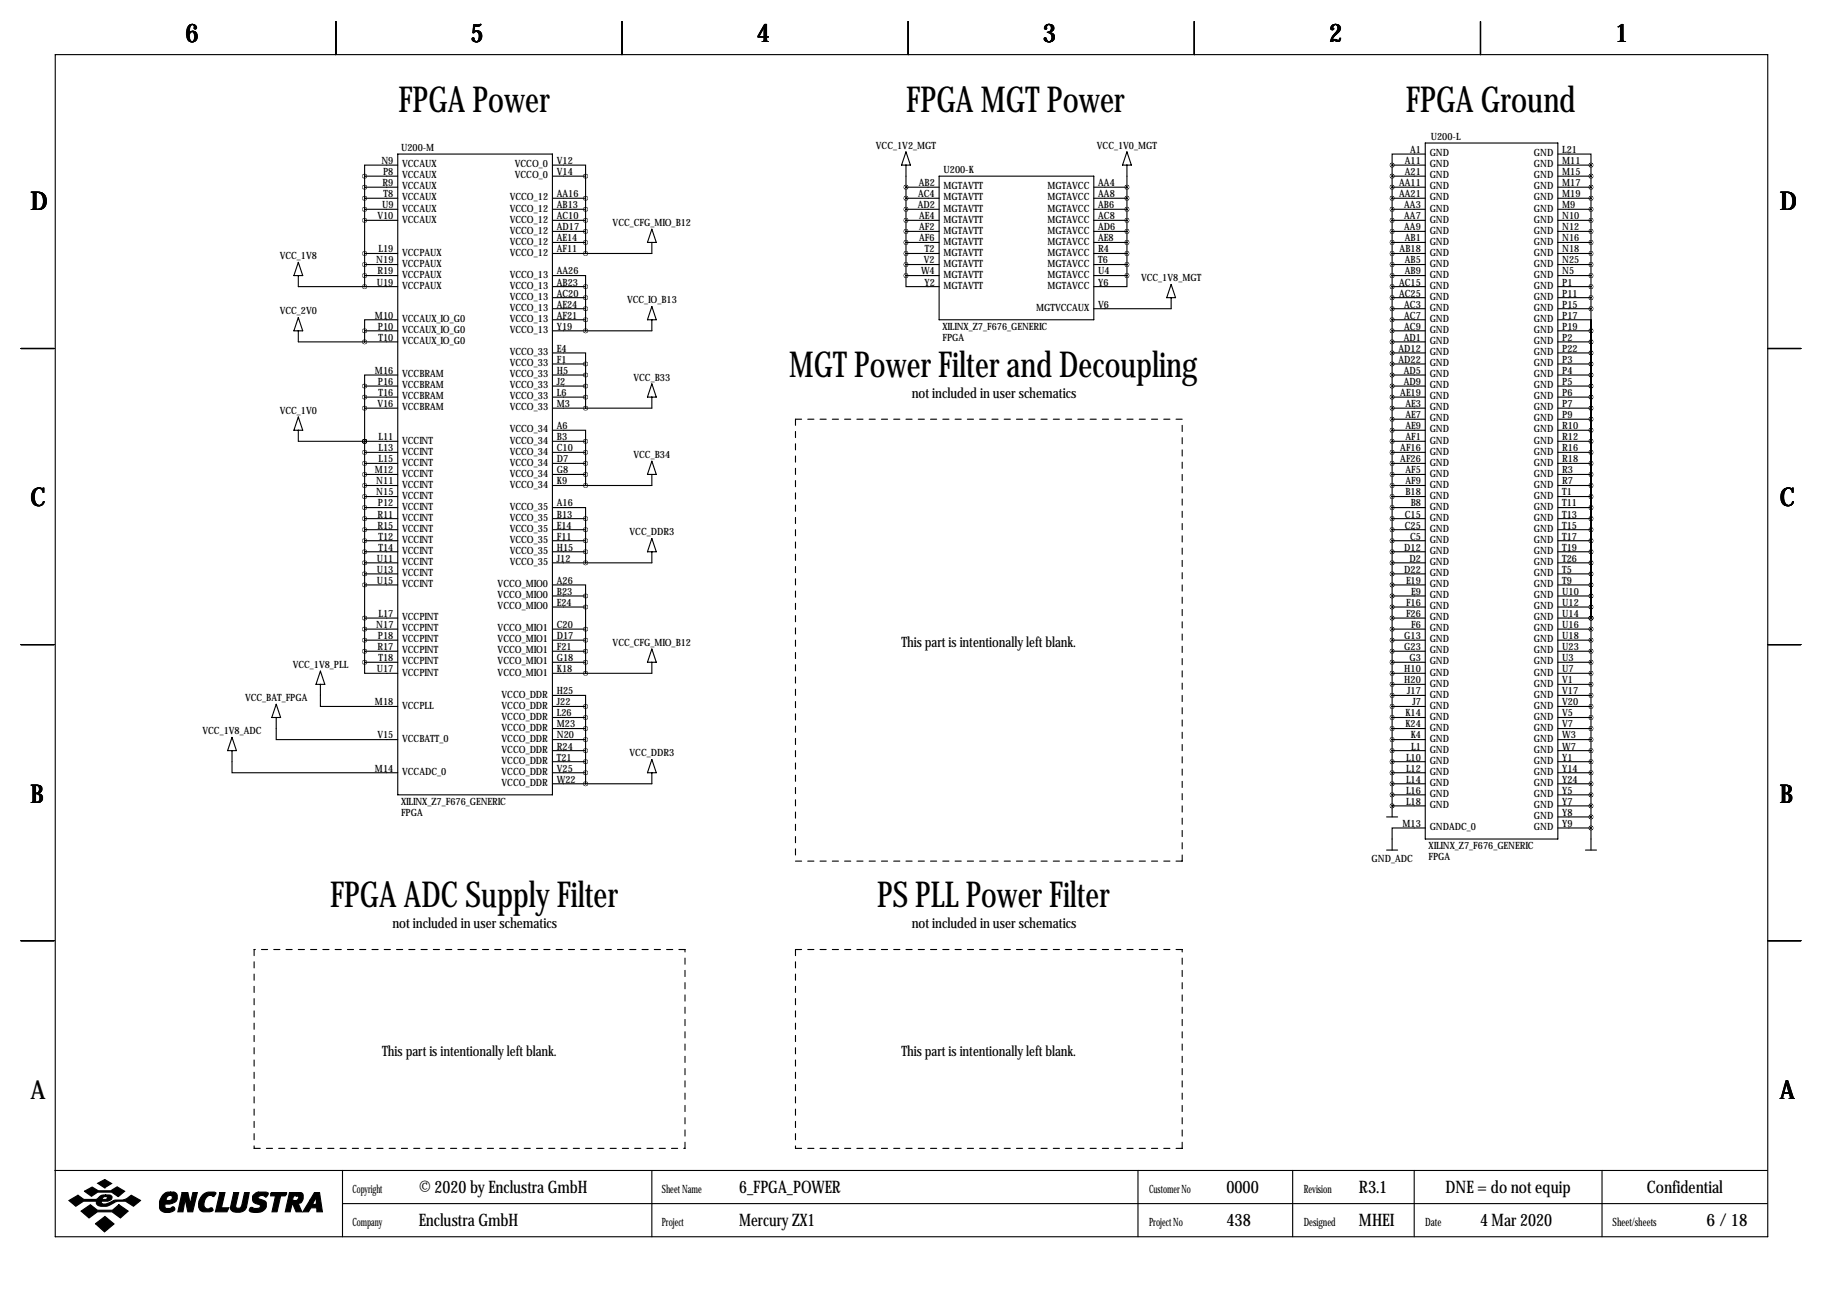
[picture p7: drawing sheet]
<svg xmlns="http://www.w3.org/2000/svg" width="419mm" height="297mm" viewBox="0 0 419 297" stroke-linecap="round" stroke-linejoin="round" font-family="sans-serif">
<g fill="none" stroke="#000" stroke-width=".25">
<path d="M12.7 12.6h393.7v271.7h-393.7zM77.2 4.9v7.7M143 4.9v7.7M208.8 4.9v7.7M274.6 4.9v7.7M340.4 4.9v7.7M91.4 38h-7.6v2.5M91.4 35.4h35.6v147.3h-35.6zM127 38h7.6v2.5M208.3 34.9l1 3.1h-2zM208.3 38v25.4M259.1 34.9l1 3.1h-2z"/>
<path d="M259.1 38v25.4M320 38h7.7M320 38v149.8M327.7 35.4h-7.7v2.6M327.7 32.9h30.4v160h-30.4zM358.1 35.4h7.7v2.6M358.1 38h7.7M365.8 38v157.4M83.8 40.5h7.6M83.8 43h7.6M83.8 45.6h7.6M83.8 48.1h7.6"/>
<path d="M83.8 50.7h7.6M83.8 58.3h7.6M83.8 40.5v25.4M127 40.5h7.6M127 45.6h7.6M127 48.1h7.6M127 50.7h7.6M127 53.2h7.6M127 55.7h7.6M134.6 40.5v17.8M149.9 55.7v2.6h-22.9M149.9 52.7l1 3h-2.1z"/>
<path d="M208.3 43h7.6M208.3 45.6h7.6M208.3 48.1h7.6M208.3 50.7h7.6M208.3 53.2h7.6M208.3 55.7h7.6M208.3 58.3h7.6M215.9 40.5h35.6v33h-35.6zM251.5 43h7.6M251.5 45.6h7.6M251.5 48.1h7.6M251.5 50.7h7.6"/>
<path d="M251.5 53.2h7.6M251.5 55.7h7.6M251.5 58.3h7.6M320 40.5h7.7M320 43h7.7M320 45.6h7.7M320 48.1h7.7M320 50.7h7.7M320 53.2h7.7M320 55.7h7.7M320 58.3h7.7M358.1 40.5h7.7"/>
<path d="M358.1 43h7.7M358.1 45.6h7.7M358.1 48.1h7.7M358.1 50.7h7.7M358.1 53.2h7.7M358.1 55.7h7.7M358.1 58.3h7.7M68.6 60.3l1 3.1h-2zM68.6 63.4v2.5h22.8M68.6 73l1 3.1h-2zM68.6 76.1v2.5h22.8M83.8 60.8h7.6"/>
<path d="M83.8 63.4h7.6M83.8 76.1h7.6M83.8 76.1v2.5M91.4 73.5h-7.6v2.6M127 63.4h7.6v2.5M127 73.5h7.6M127 65.9h7.6M127 71h7.6M127 68.4h7.6M134.6 65.9v10.2M149.9 73.5v2.6h-22.9M149.9 70.5l1 3h-2.1z"/>
<path d="M208.3 63.4v2.5h7.6M208.3 60.8h7.6M208.3 63.4h7.6M251.5 60.8h7.6M251.5 63.4h7.6M259.1 63.4v2.5h-7.6M269.2 68.4v2.6h-17.7M269.2 65.4l1.1 3h-2.1zM320 73.5h7.7M320 60.8h7.7M320 63.4h7.7M320 65.9h7.7"/>
<path d="M320 71h7.7M320 68.4h7.7M320 76.1h7.7M320 78.6h7.7M358.1 78.6h7.7v2.5M358.1 76.1h7.7v2.5M358.1 73.5h7.7v2.6M358.1 60.8h7.7M358.1 63.4h7.7M358.1 65.9h7.7M358.1 71h7.7M358.1 68.4h7.7"/>
<path d="M4.8 80.1h7.6M68.6 95.9l1 3h-2zM68.6 98.9v2.6h22.8M83.8 88.8h7.6M83.8 91.3h7.6M83.8 93.8h7.6M83.8 88.8v63.5M91.4 86.2h-7.6v2.6M127 81.1h7.6v2.6M127 98.9h7.6v2.6M127 83.7h7.6M127 86.2h7.6"/>
<path d="M127 88.8h7.6M127 91.3h7.6M134.6 83.7v10.1M149.9 91.3v2.5h-22.9M149.9 88.3l1 3h-2.1zM320 81.1h7.7M320 83.7h7.7M320 86.2h7.7M320 88.8h7.7M320 91.3h7.7M320 93.8h7.7M320 96.4h7.7"/>
<path d="M320 98.9h7.7M358.1 81.1h7.7v2.6M358.1 91.3h7.7v2.5M358.1 88.8h7.7v2.5M358.1 86.2h7.7v2.6M358.1 83.7h7.7v2.5M358.1 98.9h7.7v2.6M358.1 96.4h7.7v2.5M358.1 93.8h7.7v2.6M406.4 80.1h7.6M83.8 101.5h.1M83.8 104h7.6"/>
<path d="M83.8 106.5h7.6M83.8 109.1h7.6M83.8 111.6h7.6M83.8 114.2h7.6M83.8 116.7h7.6M83.8 119.2h7.6M127 116.7h7.6v2.5M127 101.5h7.6M127 104h7.6M127 106.5h7.6M127 109.1h7.6M127 119.2h7.6"/>
<path d="M134.6 101.5v10.1M134.6 119.2v10.2M149.9 109.1v2.5h-22.9M149.9 106l1 3.1h-2.1zM320 101.5h7.7M320 104h7.7M320 106.5h7.7M320 109.1h7.7M320 111.6h7.7M320 114.2h7.7M320 116.7h7.7M320 119.2h7.7"/>
<path d="M358.1 101.5h7.7v2.5M358.1 111.6h7.7v2.6M358.1 109.1h7.7v2.5M358.1 106.5h7.7v2.6M358.1 104h7.7v2.5M358.1 119.2h7.7v2.6M358.1 116.7h7.7v2.5M358.1 114.2h7.7v2.5M83.8 121.8h7.6M83.8 124.3h7.6M83.8 126.9h7.6M83.8 129.4h7.6"/>
<path d="M83.8 131.9h7.6M83.8 134.5h7.6M127 134.5h7.6v2.5M127 121.8h7.6M127 124.3h7.6M127 126.9h7.6M127 137h7.6M127 139.6h7.6M134.6 137v17.8M149.9 126.9v2.5h-22.9M149.9 123.8l1 3.1h-2.1zM320 121.8h7.7"/>
<path d="M320 124.3h7.7M320 126.9h7.7M320 129.4h7.7M320 131.9h7.7M320 134.5h7.7M320 137h7.7M320 139.6h7.7M358.1 121.8h7.7v2.5M358.1 131.9h7.7v2.6M358.1 129.4h7.7v2.5M358.1 126.9h7.7v2.5M358.1 124.3h7.7v2.6"/>
<path d="M358.1 139.6h7.7v2.5M358.1 137h7.7v2.6M358.1 134.5h7.7v2.5M4.8 148.2h7.6M73.7 157.3v5.1h17.7M73.7 154.3l1 3h-2.1zM83.8 152.3v2.5h7.6M83.8 142.1h7.6M83.8 144.6h7.6M83.8 147.2h7.6M83.8 149.7h7.6M83.8 152.3h7.6"/>
<path d="M127 159.9h7.6v2.5M127 144.6h7.6M127 147.2h7.6M127 149.7h7.6M127 152.3h7.6M149.9 152.3v2.5h-22.9M149.9 149.2l1 3.1h-2.1zM320 159.9h7.7M320 142.1h7.7M320 144.6h7.7M320 147.2h7.7M320 149.7h7.7"/>
<path d="M320 152.3h7.7M320 154.8h7.7M320 157.3h7.7M358.1 142.1h7.7M358.1 144.6h7.7M358.1 147.2h7.7M358.1 149.7h7.7M358.1 152.3h7.7M358.1 154.8h7.7M358.1 157.3h7.7M358.1 159.9h7.7M365.8 142.1h.1"/>
<path d="M406.4 148.2h7.6M53.3 172.6v5.1h38.1M53.3 169.5l1.1 3.1h-2.1zM63.5 165v5h27.9M63.5 161.9l1 3.1h-2zM127 162.4h7.6M127 165h7.6M127 167.5h7.6M127 170h7.6M127 172.6h7.6M127 175.1h7.6M127 177.7h7.6"/>
<path d="M134.6 162.4v17.8M149.9 177.7v2.5h-22.9M149.9 174.6l1 3.1h-2.1zM320 162.4h7.7M320 165h7.7M320 167.5h7.7M320 170h7.7M320 172.6h7.7M320 175.1h7.7M320 177.7h7.7M358.1 162.4h7.7M358.1 165h7.7"/>
<path d="M358.1 167.5h7.7M358.1 170h7.7M358.1 172.6h7.7M358.1 175.1h7.7M358.1 177.7h7.7M318.8 187.8h2.5M318.8 195.4h2.5M320 185.3h.1M320 180.2h7.7M320 182.7h7.7M320 185.3h7.7M327.7 190.4h-7.7v5"/>
<path d="M358.1 180.2h7.7M358.1 182.7h7.7M358.1 185.3h7.7M358.1 190.4h7.7M358.1 187.8h7.7M364.5 195.4h2.5M4.8 216.3h7.6M406.4 216.3h7.6M12.6 269.1h393.7M78.7 269.1v15.2M78.7 276.7h327.6M149.9 269.1v15.2"/>
<path d="M261.6 269.1v15.2M297.2 269.1v15.2M325.1 269.1v15.2M368.3 269.1v15.2"/>
</g>
<g fill="#000" stroke="#000" stroke-width=".25">
<path d="M15.8 276l2.1-1.2 1.4 1h2.8l.3-.2a1.77 1.77 0 0 1 1.9-.9v.4l-.6 .2-.2 .5h.9l.3-.6-.4-.1v-.4h.9a.59 .59 0 0 1 .6 .7l-.2 .4-.8 .4h-1.4l-.1 .1 .1 .4a3.2 3.2 0 0 0 2.7-.7l.3-.1a4 4 0 0 0 3.8-1.1l2.1 1.2-1.6 1.3a4 4 0 0 0-5.5-.2 2.66 2.66 0 0 1-2.9-.2l-.1-.7h-3l-1.8 1.1zM19.4 273.9l1.8-1 1.4 .9h2.9l1.4-.9 1.8 1-1.5 1.2-1.5-1h-3.2l-1.5 .9zM22.5 272l1.6-.8 1.6 .9-1.6 1zM18.6 278.4l2.2-1.4 1.6 1.2h3.5l1.4-1.2 2.2 1.4-1.8 1.6-1.9-1.4h-3.4l-1.9 1.4zM37.4 274.7a1.75 1.75 0 0 1 1.8-.6v.7a.82 .82 0 0 0-.8 1.2h.6a.6 .6 0 0 0 .6-.5 .6 .6 0 0 0-.4-.7v-.7h.8l.5 .3a1.61 1.61 0 0 1 0 1.7 1.61 1.61 0 0 1-1.5 .7h-1v.9l.2 .1h.9l.7-.4 .4 .4a1.06 1.06 0 0 1-1.3 1 1.82 1.82 0 0 1-2.2-1.1 3.5 3.5 0 0 1 .7-3zM41.9 274.2h1.3l.5 2.6 .6-2.6h1.1l-1.1 4.4h-1.1l-.6-2.9-.5 2.9h-1.2zM46.7 274.6a2.78 2.78 0 0 1 2.9-.4l-.4 .9a1.32 1.32 0 0 0-2.1 .8l-.2 .8a.98 .98 0 0 0 1.1 1.2 .55 .55 0 0 1 .6-.2 .55 .55 0 0 1 .4 .6l-.7 .3-1.8-.1a1.79 1.79 0 0 1-.8-2.3zM50.5 274.2h1.2l-.8 3.5h1.7l-.4 .9h-2.7zM53.7 274.2h1.2l-.7 3.1a.73 .73 0 0 0 .7 .5 .73 .73 0 0 0 .7-.6l.6-3h1.1l-.7 3.4a2.28 2.28 0 0 1-3.6 .4v-.4zM58.3 274.7l.8-.6h2.1l.5 .2v.2l-.6 .7a.96 .96 0 0 0-1-.4 .96 .96 0 0 0-.8 .6l1.7 .8a1.71 1.71 0 0 1-.1 1.8 1.71 1.71 0 0 1-1.7 .8l-1.4-.2a.51 .51 0 0 1-.4-.7 .51 .51 0 0 1 .8-.2l1 .1a.52 .52 0 0 0 .6-.2 .52 .52 0 0 0-.2-.7 1.39 1.39 0 0 1-1.4-.6 1.39 1.39 0 0 1 .1-1.6zM62.2 274.4l.2-.2h3.5l-.1 .4-.3 .3h-1l-.8 3.7h-1.2l.8-3.7h-1.1zM66.5 274.2h1.7v.7h-.7l-.2 1.1h.9l.3-.3a.44 .44 0 0 0 .1-.5 .44 .44 0 0 0-.4-.3v-.7h1l.3 .2 .2 .3v.9a1.03 1.03 0 0 1-1.2 1l.9 2h-1.3l-.8-1.8h-.1l-.5 1.8h-1.1z"/>
<path d="M72.3 274.2h1.2l.6 4.4h-1.3v-.9h-1.3l-.6 .9h-1.3l1.7-2.7h1l-.4 .8 .2 .2h.4l.2-.2v-1.5l-.4 .7h-1zM21.9 281.3l2.2-1.6 2.1 1.7-2.2 1.8z"/>
</g>
<path d="M182.9 96.4v101.6M271.8 96.4h-88.9M182.9 198h88.9M271.8 198v-101.6M58.4 218.3v45.7M157.5 218.3h-99.1M182.9 218.3v45.7M271.8 218.3h-88.9M58.4 264h99.1M157.5 264v-45.7M182.9 264h88.9M271.8 264v-45.7" fill="none" stroke="#000" stroke-width=".25" stroke-dasharray="1.4 1.4"/>
<path d="M320 139.6a.05 .05 0 0 0 .1 0 .05 .05 0 0 0-.1 0zM320 137a.05 .05 0 0 0 .1 0 .05 .05 0 0 0-.1 0zM320 134.5a.05 .05 0 0 0 .1 0 .05 .05 0 0 0-.1 0zM320 131.9a.05 .05 0 0 0 .1 0 .05 .05 0 0 0-.1 0zM320 129.4a.05 .05 0 0 0 .1 0 .05 .05 0 0 0-.1 0zM320 126.9a.05 .05 0 0 0 .1 0 .05 .05 0 0 0-.1 0zM320 124.3a.05 .05 0 0 0 .1 0 .05 .05 0 0 0-.1 0zM320 121.8a.05 .05 0 0 0 .1 0 .05 .05 0 0 0-.1 0zM320 119.2a.05 .05 0 0 0 .1 0 .05 .05 0 0 0-.1 0zM320 116.7a.05 .05 0 0 0 .1 0 .05 .05 0 0 0-.1 0zM320 114.2a.05 .05 0 0 0 .1 0 .05 .05 0 0 0-.1 0zM320 111.6a.05 .05 0 0 0 .1 0 .05 .05 0 0 0-.1 0zM320 109.1a.05 .05 0 0 0 .1 0 .05 .05 0 0 0-.1 0zM320 106.5a.05 .05 0 0 0 .1 0 .05 .05 0 0 0-.1 0zM320 104a.05 .05 0 0 0 .1 0 .05 .05 0 0 0-.1 0zM320 101.5a.05 .05 0 0 0 .1 0 .05 .05 0 0 0-.1 0zM320 98.9a.05 .05 0 0 0 .1 0 .05 .05 0 0 0-.1 0zM320 96.4a.05 .05 0 0 0 .1 0 .05 .05 0 0 0-.1 0zM320 93.8a.05 .05 0 0 0 .1 0 .05 .05 0 0 0-.1 0zM320 91.3a.05 .05 0 0 0 .1 0 .05 .05 0 0 0-.1 0zM320 88.8a.05 .05 0 0 0 .1 0 .05 .05 0 0 0-.1 0zM320 86.2a.05 .05 0 0 0 .1 0 .05 .05 0 0 0-.1 0zM320 83.7a.05 .05 0 0 0 .1 0 .05 .05 0 0 0-.1 0zM320 81.1a.05 .05 0 0 0 .1 0 .05 .05 0 0 0-.1 0zM320 78.6a.05 .05 0 0 0 .1 0 .05 .05 0 0 0-.1 0zM320 76.1a.05 .05 0 0 0 .1 0 .05 .05 0 0 0-.1 0zM320 73.5a.05 .05 0 0 0 .1 0 .05 .05 0 0 0-.1 0zM320 71a.05 .05 0 0 0 .1 0 .05 .05 0 0 0-.1 0zM365.7 83.7a.05 .05 0 0 0 .1 0 .05 .05 0 0 0-.1 0zM365.7 81.1a.05 .05 0 0 0 .1 0 .05 .05 0 0 0-.1 0zM365.7 78.6a.05 .05 0 0 0 .1 0 .05 .05 0 0 0-.1 0zM365.7 76.1a.05 .05 0 0 0 .1 0 .05 .05 0 0 0-.1 0zM365.7 93.8a.05 .05 0 0 0 .1 0 .05 .05 0 0 0-.1 0zM365.7 91.3a.05 .05 0 0 0 .1 0 .05 .05 0 0 0-.1 0zM365.7 88.8a.05 .05 0 0 0 .1 0 .05 .05 0 0 0-.1 0zM365.7 86.2a.05 .05 0 0 0 .1 0 .05 .05 0 0 0-.1 0zM365.7 104a.05 .05 0 0 0 .1 0 .05 .05 0 0 0-.1 0zM365.7 101.5a.05 .05 0 0 0 .1 0 .05 .05 0 0 0-.1 0zM365.7 98.9a.05 .05 0 0 0 .1 0 .05 .05 0 0 0-.1 0zM365.7 96.4a.05 .05 0 0 0 .1 0 .05 .05 0 0 0-.1 0zM365.7 114.2a.05 .05 0 0 0 .1 0 .05 .05 0 0 0-.1 0zM365.7 111.6a.05 .05 0 0 0 .1 0 .05 .05 0 0 0-.1 0zM365.7 109.1a.05 .05 0 0 0 .1 0 .05 .05 0 0 0-.1 0zM365.7 106.5a.05 .05 0 0 0 .1 0 .05 .05 0 0 0-.1 0zM365.7 124.3a.05 .05 0 0 0 .1 0 .05 .05 0 0 0-.1 0zM365.7 121.8a.05 .05 0 0 0 .1 0 .05 .05 0 0 0-.1 0zM365.7 119.2a.05 .05 0 0 0 .1 0 .05 .05 0 0 0-.1 0zM365.7 116.7a.05 .05 0 0 0 .1 0 .05 .05 0 0 0-.1 0zM365.7 134.5a.05 .05 0 0 0 .1 0 .05 .05 0 0 0-.1 0zM365.7 131.9a.05 .05 0 0 0 .1 0 .05 .05 0 0 0-.1 0zM365.7 129.4a.05 .05 0 0 0 .1 0 .05 .05 0 0 0-.1 0zM365.7 126.9a.05 .05 0 0 0 .1 0 .05 .05 0 0 0-.1 0zM365.7 142.1a.05 .05 0 0 0 .1 0 .05 .05 0 0 0-.1 0zM365.7 139.6a.05 .05 0 0 0 .1 0 .05 .05 0 0 0-.1 0zM365.7 137a.05 .05 0 0 0 .1 0 .05 .05 0 0 0-.1 0zM208.2 43a.05 .05 0 0 0 .1 0 .05 .05 0 0 0-.1 0zM208.2 45.6a.05 .05 0 0 0 .1 0 .05 .05 0 0 0-.1 0zM208.2 48.1a.05 .05 0 0 0 .1 0 .05 .05 0 0 0-.1 0zM208.2 50.7a.05 .05 0 0 0 .1 0 .05 .05 0 0 0-.1 0zM208.2 53.2a.05 .05 0 0 0 .1 0 .05 .05 0 0 0-.1 0zM259 43a.05 .05 0 0 0 .1 0 .05 .05 0 0 0-.1 0zM259 45.6a.05 .05 0 0 0 .1 0 .05 .05 0 0 0-.1 0zM259 48.1a.05 .05 0 0 0 .1 0 .05 .05 0 0 0-.1 0zM259 50.7a.05 .05 0 0 0 .1 0 .05 .05 0 0 0-.1 0zM320 68.4a.05 .05 0 0 0 .1 0 .05 .05 0 0 0-.1 0zM134.6 65.9a.05 .05 0 0 0 .1 0 .05 .05 0 0 0-.1 0zM134.6 68.4a.05 .05 0 0 0 .1 0 .05 .05 0 0 0-.1 0zM134.6 71a.05 .05 0 0 0 .1 0 .05 .05 0 0 0-.1 0zM134.6 73.5a.05 .05 0 0 0 .1 0 .05 .05 0 0 0-.1 0zM134.6 101.5a.05 .05 0 0 0 .1 0 .05 .05 0 0 0-.1 0zM134.6 104a.05 .05 0 0 0 .1 0 .05 .05 0 0 0-.1 0zM134.6 106.5a.05 .05 0 0 0 .1 0 .05 .05 0 0 0-.1 0zM134.6 109.1a.05 .05 0 0 0 .1 0 .05 .05 0 0 0-.1 0zM134.6 119.2a.05 .05 0 0 0 .1 0 .05 .05 0 0 0-.1 0zM134.6 121.8a.05 .05 0 0 0 .1 0 .05 .05 0 0 0-.1 0zM134.6 124.3a.05 .05 0 0 0 .1 0 .05 .05 0 0 0-.1 0zM134.6 126.9a.05 .05 0 0 0 .1 0 .05 .05 0 0 0-.1 0zM134.6 162.4a.05 .05 0 0 0 .1 0 .05 .05 0 0 0-.1 0zM134.6 165a.05 .05 0 0 0 .1 0 .05 .05 0 0 0-.1 0zM134.6 167.5a.05 .05 0 0 0 .1 0 .05 .05 0 0 0-.1 0zM134.6 170a.05 .05 0 0 0 .1 0 .05 .05 0 0 0-.1 0zM134.6 172.6a.05 .05 0 0 0 .1 0 .05 .05 0 0 0-.1 0zM134.6 175.1a.05 .05 0 0 0 .1 0 .05 .05 0 0 0-.1 0zM134.6 177.7a.05 .05 0 0 0 .1 0 .05 .05 0 0 0-.1 0zM83.8 45.6a.05 .05 0 0 0 .1 0 .05 .05 0 0 0-.1 0zM83.8 48.1a.05 .05 0 0 0 .1 0 .05 .05 0 0 0-.1 0zM83.8 58.3a.05 .05 0 0 0 .1 0 .05 .05 0 0 0-.1 0zM83.8 60.8a.05 .05 0 0 0 .1 0 .05 .05 0 0 0-.1 0zM83.8 88.8a.05 .05 0 0 0 .1 0 .05 .05 0 0 0-.1 0zM83.8 91.3a.05 .05 0 0 0 .1 0 .05 .05 0 0 0-.1 0zM83.8 93.8a.05 .05 0 0 0 .1 0 .05 .05 0 0 0-.1 0zM83.8 106.5a.05 .05 0 0 0 .1 0 .05 .05 0 0 0-.1 0zM83.8 109.1a.05 .05 0 0 0 .1 0 .05 .05 0 0 0-.1 0zM83.8 111.6a.05 .05 0 0 0 .1 0 .05 .05 0 0 0-.1 0zM83.8 114.2a.05 .05 0 0 0 .1 0 .05 .05 0 0 0-.1 0zM320 65.9a.05 .05 0 0 0 .1 0 .05 .05 0 0 0-.1 0zM320 38a.05 .05 0 0 0 .1 0 .05 .05 0 0 0-.1 0zM320 40.5a.05 .05 0 0 0 .1 0 .05 .05 0 0 0-.1 0zM320 43a.05 .05 0 0 0 .1 0 .05 .05 0 0 0-.1 0zM320 45.6a.05 .05 0 0 0 .1 0 .05 .05 0 0 0-.1 0zM320 48.1a.05 .05 0 0 0 .1 0 .05 .05 0 0 0-.1 0zM320 50.7a.05 .05 0 0 0 .1 0 .05 .05 0 0 0-.1 0zM320 53.2a.05 .05 0 0 0 .1 0 .05 .05 0 0 0-.1 0zM320 55.7a.05 .05 0 0 0 .1 0 .05 .05 0 0 0-.1 0zM320 58.3a.05 .05 0 0 0 .1 0 .05 .05 0 0 0-.1 0zM320 60.8a.05 .05 0 0 0 .1 0 .05 .05 0 0 0-.1 0zM320 63.4a.05 .05 0 0 0 .1 0 .05 .05 0 0 0-.1 0zM365.7 71a.05 .05 0 0 0 .1 0 .05 .05 0 0 0-.1 0zM365.7 38a.05 .05 0 0 0 .1 0 .05 .05 0 0 0-.1 0zM365.7 40.5a.05 .05 0 0 0 .1 0 .05 .05 0 0 0-.1 0zM365.7 43a.05 .05 0 0 0 .1 0 .05 .05 0 0 0-.1 0zM365.7 45.6a.05 .05 0 0 0 .1 0 .05 .05 0 0 0-.1 0zM365.7 48.1a.05 .05 0 0 0 .1 0 .05 .05 0 0 0-.1 0zM365.7 50.7a.05 .05 0 0 0 .1 0 .05 .05 0 0 0-.1 0zM365.7 53.2a.05 .05 0 0 0 .1 0 .05 .05 0 0 0-.1 0zM365.7 55.7a.05 .05 0 0 0 .1 0 .05 .05 0 0 0-.1 0zM365.7 58.3a.05 .05 0 0 0 .1 0 .05 .05 0 0 0-.1 0zM365.7 60.8a.05 .05 0 0 0 .1 0 .05 .05 0 0 0-.1 0zM365.7 63.4a.05 .05 0 0 0 .1 0 .05 .05 0 0 0-.1 0zM365.7 65.9a.05 .05 0 0 0 .1 0 .05 .05 0 0 0-.1 0zM365.7 68.4a.05 .05 0 0 0 .1 0 .05 .05 0 0 0-.1 0zM83.8 104a.05 .05 0 0 0 .1 0 .05 .05 0 0 0-.1 0zM83.8 50.7a.05 .05 0 0 0 .1 0 .05 .05 0 0 0-.1 0zM83.8 76.1a.05 .05 0 0 0 .1 0 .05 .05 0 0 0-.1 0zM365.7 142.1a.05 .05 0 0 0 .1 0 .05 .05 0 0 0-.1 0zM365.7 144.6a.05 .05 0 0 0 .1 0 .05 .05 0 0 0-.1 0zM134.6 129.4a.05 .05 0 0 0 .1 0 .05 .05 0 0 0-.1 0zM134.6 111.6a.05 .05 0 0 0 .1 0 .05 .05 0 0 0-.1 0zM134.6 76.1a.05 .05 0 0 0 .1 0 .05 .05 0 0 0-.1 0zM134.6 180.2a.05 .05 0 0 0 .1 0 .05 .05 0 0 0-.1 0zM83.8 63.4a.05 .05 0 0 0 .1 0 .05 .05 0 0 0-.1 0zM259 53.2a.05 .05 0 0 0 .1 0 .05 .05 0 0 0-.1 0zM259 55.7a.05 .05 0 0 0 .1 0 .05 .05 0 0 0-.1 0zM259 58.3a.05 .05 0 0 0 .1 0 .05 .05 0 0 0-.1 0zM259 60.8a.05 .05 0 0 0 .1 0 .05 .05 0 0 0-.1 0zM259 63.4a.05 .05 0 0 0 .1 0 .05 .05 0 0 0-.1 0zM208.2 55.7a.05 .05 0 0 0 .1 0 .05 .05 0 0 0-.1 0zM208.2 58.3a.05 .05 0 0 0 .1 0 .05 .05 0 0 0-.1 0zM208.2 60.8a.05 .05 0 0 0 .1 0 .05 .05 0 0 0-.1 0zM208.2 63.4a.05 .05 0 0 0 .1 0 .05 .05 0 0 0-.1 0zM320 142.1a.05 .05 0 0 0 .1 0 .05 .05 0 0 0-.1 0zM320 144.6a.05 .05 0 0 0 .1 0 .05 .05 0 0 0-.1 0zM320 147.2a.05 .05 0 0 0 .1 0 .05 .05 0 0 0-.1 0zM320 149.7a.05 .05 0 0 0 .1 0 .05 .05 0 0 0-.1 0zM320 152.3a.05 .05 0 0 0 .1 0 .05 .05 0 0 0-.1 0zM320 154.8a.05 .05 0 0 0 .1 0 .05 .05 0 0 0-.1 0zM320 157.3a.05 .05 0 0 0 .1 0 .05 .05 0 0 0-.1 0zM320 159.9a.05 .05 0 0 0 .1 0 .05 .05 0 0 0-.1 0zM320 162.4a.05 .05 0 0 0 .1 0 .05 .05 0 0 0-.1 0zM320 165a.05 .05 0 0 0 .1 0 .05 .05 0 0 0-.1 0zM320 167.5a.05 .05 0 0 0 .1 0 .05 .05 0 0 0-.1 0zM320 170a.05 .05 0 0 0 .1 0 .05 .05 0 0 0-.1 0zM320 172.6a.05 .05 0 0 0 .1 0 .05 .05 0 0 0-.1 0zM320 175.1a.05 .05 0 0 0 .1 0 .05 .05 0 0 0-.1 0zM320 177.7a.05 .05 0 0 0 .1 0 .05 .05 0 0 0-.1 0zM320 180.2a.05 .05 0 0 0 .1 0 .05 .05 0 0 0-.1 0zM320 182.7a.05 .05 0 0 0 .1 0 .05 .05 0 0 0-.1 0zM320 185.3a.05 .05 0 0 0 .1 0 .05 .05 0 0 0-.1 0zM365.7 147.2a.05 .05 0 0 0 .1 0 .05 .05 0 0 0-.1 0zM365.7 149.7a.05 .05 0 0 0 .1 0 .05 .05 0 0 0-.1 0zM365.7 152.3a.05 .05 0 0 0 .1 0 .05 .05 0 0 0-.1 0zM365.7 154.8a.05 .05 0 0 0 .1 0 .05 .05 0 0 0-.1 0zM365.7 157.3a.05 .05 0 0 0 .1 0 .05 .05 0 0 0-.1 0zM365.7 159.9a.05 .05 0 0 0 .1 0 .05 .05 0 0 0-.1 0zM365.7 162.4a.05 .05 0 0 0 .1 0 .05 .05 0 0 0-.1 0zM365.7 165a.05 .05 0 0 0 .1 0 .05 .05 0 0 0-.1 0zM365.7 167.5a.05 .05 0 0 0 .1 0 .05 .05 0 0 0-.1 0zM365.7 170a.05 .05 0 0 0 .1 0 .05 .05 0 0 0-.1 0zM365.7 172.6a.05 .05 0 0 0 .1 0 .05 .05 0 0 0-.1 0zM365.7 175.1a.05 .05 0 0 0 .1 0 .05 .05 0 0 0-.1 0zM365.7 177.7a.05 .05 0 0 0 .1 0 .05 .05 0 0 0-.1 0zM365.7 180.2a.05 .05 0 0 0 .1 0 .05 .05 0 0 0-.1 0zM365.7 182.7a.05 .05 0 0 0 .1 0 .05 .05 0 0 0-.1 0zM365.7 185.3a.05 .05 0 0 0 .1 0 .05 .05 0 0 0-.1 0zM365.7 187.8a.05 .05 0 0 0 .1 0 .05 .05 0 0 0-.1 0zM365.7 190.4a.05 .05 0 0 0 .1 0 .05 .05 0 0 0-.1 0zM83.8 43a.05 .05 0 0 0 .1 0 .05 .05 0 0 0-.1 0zM83.8 40.5a.05 .05 0 0 0 .1 0 .05 .05 0 0 0-.1 0zM83.8 65.9a.05 .05 0 0 0 .1 0 .05 .05 0 0 0-.1 0zM134.6 83.7a.05 .05 0 0 0 .1 0 .05 .05 0 0 0-.1 0zM134.6 86.2a.05 .05 0 0 0 .1 0 .05 .05 0 0 0-.1 0zM134.6 88.8a.05 .05 0 0 0 .1 0 .05 .05 0 0 0-.1 0zM134.6 91.3a.05 .05 0 0 0 .1 0 .05 .05 0 0 0-.1 0zM134.6 93.8a.05 .05 0 0 0 .1 0 .05 .05 0 0 0-.1 0zM134.6 48.1a.05 .05 0 0 0 .1 0 .05 .05 0 0 0-.1 0zM134.6 50.7a.05 .05 0 0 0 .1 0 .05 .05 0 0 0-.1 0zM134.6 53.2a.05 .05 0 0 0 .1 0 .05 .05 0 0 0-.1 0zM134.6 55.7a.05 .05 0 0 0 .1 0 .05 .05 0 0 0-.1 0zM134.6 58.3a.05 .05 0 0 0 .1 0 .05 .05 0 0 0-.1 0zM134.6 45.6a.05 .05 0 0 0 .1 0 .05 .05 0 0 0-.1 0zM134.6 40.5a.05 .05 0 0 0 .1 0 .05 .05 0 0 0-.1 0zM134.6 144.6a.05 .05 0 0 0 .1 0 .05 .05 0 0 0-.1 0zM134.6 147.2a.05 .05 0 0 0 .1 0 .05 .05 0 0 0-.1 0zM134.6 149.7a.05 .05 0 0 0 .1 0 .05 .05 0 0 0-.1 0zM134.6 152.3a.05 .05 0 0 0 .1 0 .05 .05 0 0 0-.1 0zM134.6 154.8a.05 .05 0 0 0 .1 0 .05 .05 0 0 0-.1 0zM134.6 139.6a.05 .05 0 0 0 .1 0 .05 .05 0 0 0-.1 0zM134.6 137a.05 .05 0 0 0 .1 0 .05 .05 0 0 0-.1 0zM83.8 101.5a.05 .05 0 0 0 .1 0 .05 .05 0 0 0-.1 0zM83.8 78.6a.05 .05 0 0 0 .1 0 .05 .05 0 0 0-.1 0zM83.8 116.7a.05 .05 0 0 0 .1 0 .05 .05 0 0 0-.1 0zM83.8 119.2a.05 .05 0 0 0 .1 0 .05 .05 0 0 0-.1 0zM83.8 121.8a.05 .05 0 0 0 .1 0 .05 .05 0 0 0-.1 0zM83.8 124.3a.05 .05 0 0 0 .1 0 .05 .05 0 0 0-.1 0zM83.8 126.9a.05 .05 0 0 0 .1 0 .05 .05 0 0 0-.1 0zM83.8 129.4a.05 .05 0 0 0 .1 0 .05 .05 0 0 0-.1 0zM83.8 131.9a.05 .05 0 0 0 .1 0 .05 .05 0 0 0-.1 0zM83.8 134.5a.05 .05 0 0 0 .1 0 .05 .05 0 0 0-.1 0zM83.8 142.1a.05 .05 0 0 0 .1 0 .05 .05 0 0 0-.1 0zM83.8 144.6a.05 .05 0 0 0 .1 0 .05 .05 0 0 0-.1 0zM83.8 147.2a.05 .05 0 0 0 .1 0 .05 .05 0 0 0-.1 0zM83.8 149.7a.05 .05 0 0 0 .1 0 .05 .05 0 0 0-.1 0zM83.8 152.3a.05 .05 0 0 0 .1 0 .05 .05 0 0 0-.1 0zM83.8 101.5a.05 .05 0 0 0 .1 0 .05 .05 0 0 0-.1 0z" fill="#000" stroke="#000" stroke-width="1"/>
<g font-size="8.2">
<text x="91.6" y="25.7">FPGA Power</text>
<text x="208.3" y="25.7">FPGA MGT Power</text>
<text x="323.2" y="25.7">FPGA Ground</text>
<text x="181.5" y="86.6">MGT Power Filter and Decoupling</text>
<text x="75.9" y="208.5">FPGA ADC Supply Filter</text>
<text x="201.6" y="208.5">PS PLL Power Filter</text>
</g>
<g font-size="5.9">
<text x="42.7" y="9.8">6</text>
<text x="108.2" y="9.8">5</text>
<text x="174" y="9.8">4</text>
<text x="239.8" y="9.8">3</text>
<text x="305.6" y="9.8">2</text>
<text x="371.3" y="9.8">1</text>
<text x="7" y="48.4">D</text>
<text x="409.2" y="48.4">D</text>
<text x="7" y="116.4">C</text>
<text x="409.2" y="116.4">C</text>
<text x="7" y="184.5">B</text>
<text x="409.2" y="184.5">B</text>
<text x="7" y="252.6">A</text>
<text x="409.2" y="252.6">A</text>
</g>
<g font-size="4">
<text x="96.3" y="274.2">© 2020 by Enclustra GmbH</text>
<text x="169.9" y="274.2">6_FPGA_POWER</text>
<text x="281.9" y="274.2">0000</text>
<text x="312.4" y="274.2">R3.1</text>
<text x="332.3" y="274.2">DNE = do not equip</text>
<text x="378.6" y="274.2">Confidential</text>
<text x="96.3" y="281.8">Enclustra GmbH</text>
<text x="169.9" y="281.8">Mercury ZX1</text>
<text x="281.9" y="281.8">438</text>
<text x="312.4" y="281.8">MHEI</text>
<text x="340.3" y="281.8">4 Mar 2020</text>
<text x="392.3" y="281.8">6/18</text>
</g>
<g font-size="3.3">
<text x="209.6" y="91.5">not included in user schematics</text>
<text x="207.2" y="148.7">This part is intentionally left blank.</text>
<text x="90.2" y="213.4">not included in user schematics</text>
<text x="209.6" y="213.4">not included in user schematics</text>
<text x="87.8" y="242.7">This part is intentionally left blank.</text>
<text x="207.2" y="242.7">This part is intentionally left blank.</text>
</g>
<g font-size="2.6">
<text x="81" y="274.2">Copyright</text>
<text x="152.1" y="274.2">Sheet Name</text>
<text x="264.2" y="274.2">Customer No</text>
<text x="299.7" y="274.2">Revision</text>
<text x="81" y="281.8">Company</text>
<text x="152.1" y="281.8">Project</text>
<text x="264.2" y="281.8">Project No</text>
<text x="299.7" y="281.8">Designed</text>
<text x="327.7" y="281.8">Date</text>
<text x="370.7" y="281.8">Sheet/sheets</text>
</g>
<g font-size="2.3">
<text x="92.2" y="34.7">U200-M</text>
<text x="201.4" y="34.1">VCC_1V2_MGT</text>
<text x="252.2" y="34.1">VCC_1V0_MGT</text>
<text x="324.2" y="35.2">A1</text>
<text x="328.7" y="35.9">GND</text>
<text x="328.9" y="32.1">U200-L</text>
<text x="352.7" y="35.9">GND</text>
<text x="359.2" y="35.2">L21</text>
<text x="87.7" y="37.7">N9</text>
<text x="88.1" y="40.2">P8</text>
<text x="92.5" y="38.5">VCCAUX</text>
<text x="92.5" y="41">VCCAUX</text>
<text x="118.4" y="38.5">VCCO_0</text>
<text x="118.4" y="41">VCCO_0</text>
<text x="128" y="37.7">V12</text>
<text x="128" y="40.2">V14</text>
<text x="216.9" y="39.7">U200-K</text>
<text x="323" y="37.7">A11</text>
<text x="323" y="40.2">A21</text>
<text x="328.7" y="38.5">GND</text>
<text x="328.7" y="41">GND</text>
<text x="352.7" y="38.5">GND</text>
<text x="352.7" y="41">GND</text>
<text x="359.2" y="37.7">M11</text>
<text x="359.2" y="40.2">M15</text>
<text x="87.8" y="47.9">U9</text>
<text x="87.9" y="42.8">R9</text>
<text x="88.2" y="45.3">T8</text>
<text x="92.5" y="43.6">VCCAUX</text>
<text x="92.5" y="46.1">VCCAUX</text>
<text x="117.2" y="46.1">VCCO_12</text>
<text x="128" y="45.3">AA16</text>
<text x="128" y="47.9">AB13</text>
<text x="211" y="47.9">AD2</text>
<text x="211.1" y="45.3">AC4</text>
<text x="211.2" y="42.8">AB2</text>
<text x="216.9" y="43.6">MGTAVTT</text>
<text x="216.9" y="46.1">MGTAVTT</text>
<text x="240.8" y="43.6">MGTAVCC</text>
<text x="240.8" y="46.1">MGTAVCC</text>
<text x="252.5" y="42.8">AA4</text>
<text x="252.5" y="45.3">AA8</text>
<text x="252.5" y="47.9">AB6</text>
<text x="321.7" y="42.8">AA11</text>
<text x="321.7" y="45.3">AA21</text>
<text x="322.8" y="47.9">AA3</text>
<text x="328.7" y="43.6">GND</text>
<text x="328.7" y="46.1">GND</text>
<text x="352.7" y="43.6">GND</text>
<text x="352.7" y="46.1">GND</text>
<text x="359.2" y="42.8">M17</text>
<text x="359.2" y="45.3">M19</text>
<text x="359.2" y="47.9">M9</text>
<text x="86.8" y="50.4">V10</text>
<text x="92.5" y="48.6">VCCAUX</text>
<text x="92.5" y="51.2">VCCAUX</text>
<text x="117.2" y="48.6">VCCO_12</text>
<text x="117.2" y="51.2">VCCO_12</text>
<text x="117.2" y="53.7">VCCO_12</text>
<text x="128" y="50.4">AC10</text>
<text x="128" y="52.9">AD17</text>
<text x="140.8" y="51.9">VCC_CFG_MIO_B12</text>
<text x="211.3" y="50.4">AE4</text>
<text x="211.3" y="52.9">AF2</text>
<text x="216.9" y="48.6">MGTAVTT</text>
<text x="216.9" y="51.2">MGTAVTT</text>
<text x="216.9" y="53.7">MGTAVTT</text>
<text x="240.8" y="48.6">MGTAVCC</text>
<text x="240.8" y="51.2">MGTAVCC</text>
<text x="240.8" y="53.7">MGTAVCC</text>
<text x="252.5" y="50.4">AC8</text>
<text x="252.5" y="52.9">AD6</text>
<text x="322.8" y="50.4">AA7</text>
<text x="322.8" y="52.9">AA9</text>
<text x="328.7" y="48.6">GND</text>
<text x="328.7" y="51.2">GND</text>
<text x="328.7" y="53.7">GND</text>
<text x="352.7" y="48.6">GND</text>
<text x="352.7" y="51.2">GND</text>
<text x="352.7" y="53.7">GND</text>
<text x="359.2" y="50.4">N10</text>
<text x="359.2" y="52.9">N12</text>
<text x="64.3" y="59.5">VCC_1V8</text>
<text x="87" y="58">L19</text>
<text x="92.5" y="58.8">VCCPAUX</text>
<text x="117.2" y="56.3">VCCO_12</text>
<text x="117.2" y="58.8">VCCO_12</text>
<text x="128" y="55.5">AE14</text>
<text x="128" y="58">AF11</text>
<text x="211.3" y="55.5">AF6</text>
<text x="212.6" y="58">T2</text>
<text x="216.9" y="56.3">MGTAVTT</text>
<text x="216.9" y="58.8">MGTAVTT</text>
<text x="240.8" y="56.3">MGTAVCC</text>
<text x="240.8" y="58.8">MGTAVCC</text>
<text x="252.5" y="55.5">AE8</text>
<text x="252.5" y="58">R4</text>
<text x="321.8" y="58">AB18</text>
<text x="323" y="55.5">AB1</text>
<text x="328.7" y="56.3">GND</text>
<text x="328.7" y="58.8">GND</text>
<text x="352.7" y="56.3">GND</text>
<text x="352.7" y="58.8">GND</text>
<text x="359.2" y="55.5">N16</text>
<text x="359.2" y="58">N18</text>
<text x="86.5" y="60.6">N19</text>
<text x="86.6" y="65.6">U19</text>
<text x="86.8" y="63.1">R19</text>
<text x="92.5" y="61.3">VCCPAUX</text>
<text x="92.5" y="63.9">VCCPAUX</text>
<text x="117.2" y="63.9">VCCO_13</text>
<text x="128" y="63.1">AA26</text>
<text x="128" y="65.6">AB23</text>
<text x="211.7" y="63.1">W4</text>
<text x="212.4" y="60.6">V2</text>
<text x="212.5" y="65.6">Y2</text>
<text x="216.9" y="61.3">MGTAVTT</text>
<text x="216.9" y="63.9">MGTAVTT</text>
<text x="240.8" y="61.3">MGTAVCC</text>
<text x="240.8" y="63.9">MGTAVCC</text>
<text x="252.5" y="60.6">T6</text>
<text x="252.5" y="63.1">U4</text>
<text x="252.5" y="65.6">Y6</text>
<text x="262.3" y="64.6">VCC_1V8_MGT</text>
<text x="321.7" y="65.6">AC15</text>
<text x="323" y="60.6">AB5</text>
<text x="323" y="63.1">AB9</text>
<text x="328.7" y="61.3">GND</text>
<text x="328.7" y="63.9">GND</text>
<text x="352.7" y="61.3">GND</text>
<text x="352.7" y="63.9">GND</text>
<text x="359.2" y="60.6">N25</text>
<text x="359.2" y="63.1">N5</text>
<text x="359.2" y="65.6">P1</text>
<text x="92.5" y="66.4">VCCPAUX</text>
<text x="117.2" y="66.4">VCCO_13</text>
<text x="117.2" y="69">VCCO_13</text>
<text x="117.2" y="71.5">VCCO_13</text>
<text x="128" y="68.2">AC20</text>
<text x="128" y="70.7">AE24</text>
<text x="144.1" y="69.7">VCC_IO_B13</text>
<text x="216.9" y="66.4">MGTAVTT</text>
<text x="238.2" y="71.5">MGTVCCAUX</text>
<text x="240.8" y="66.4">MGTAVCC</text>
<text x="252.5" y="70.7">V6</text>
<text x="321.7" y="68.2">AC25</text>
<text x="322.8" y="70.7">AC3</text>
<text x="328.7" y="66.4">GND</text>
<text x="328.7" y="69">GND</text>
<text x="328.7" y="71.5">GND</text>
<text x="352.7" y="66.4">GND</text>
<text x="352.7" y="69">GND</text>
<text x="352.7" y="71.5">GND</text>
<text x="359.2" y="68.2">P11</text>
<text x="359.2" y="70.7">P15</text>
<text x="64.3" y="72.2">VCC_2V0</text>
<text x="86.2" y="73.3">M10</text>
<text x="86.9" y="75.8">P10</text>
<text x="92.5" y="74">VCCAUX_IO_G0</text>
<text x="92.5" y="76.6">VCCAUX_IO_G0</text>
<text x="117.2" y="74">VCCO_13</text>
<text x="117.2" y="76.6">VCCO_13</text>
<text x="128" y="73.3">AF21</text>
<text x="128" y="75.8">Y19</text>
<text x="216.7" y="75.8">XILINX_Z7_F676_GENERIC</text>
<text x="322.8" y="73.3">AC7</text>
<text x="322.8" y="75.8">AC9</text>
<text x="328.7" y="74">GND</text>
<text x="328.7" y="76.6">GND</text>
<text x="352.7" y="74">GND</text>
<text x="352.7" y="76.6">GND</text>
<text x="359.2" y="73.3">P17</text>
<text x="359.2" y="75.8">P19</text>
<text x="87" y="78.3">T10</text>
<text x="92.5" y="79.1">VCCAUX_IO_G0</text>
<text x="117.2" y="81.7">VCCO_33</text>
<text x="128" y="80.9">E4</text>
<text x="128" y="83.4">F1</text>
<text x="216.7" y="78.4">FPGA</text>
<text x="321.5" y="80.9">AD12</text>
<text x="321.5" y="83.4">AD22</text>
<text x="322.7" y="78.3">AD1</text>
<text x="328.7" y="79.1">GND</text>
<text x="328.7" y="81.7">GND</text>
<text x="352.7" y="79.1">GND</text>
<text x="352.7" y="81.7">GND</text>
<text x="359.2" y="78.3">P2</text>
<text x="359.2" y="80.9">P22</text>
<text x="359.2" y="83.4">P3</text>
<text x="86.2" y="86">M16</text>
<text x="86.9" y="88.5">P16</text>
<text x="92.5" y="86.7">VCCBRAM</text>
<text x="92.5" y="89.3">VCCBRAM</text>
<text x="117.2" y="84.2">VCCO_33</text>
<text x="117.2" y="86.7">VCCO_33</text>
<text x="117.2" y="89.3">VCCO_33</text>
<text x="128" y="86">H5</text>
<text x="128" y="88.5">J2</text>
<text x="145.6" y="87.5">VCC_B33</text>
<text x="322.7" y="86">AD5</text>
<text x="322.7" y="88.5">AD9</text>
<text x="328.7" y="84.2">GND</text>
<text x="328.7" y="86.7">GND</text>
<text x="328.7" y="89.3">GND</text>
<text x="352.7" y="84.2">GND</text>
<text x="352.7" y="86.7">GND</text>
<text x="352.7" y="89.3">GND</text>
<text x="359.2" y="86">P4</text>
<text x="359.2" y="88.5">P5</text>
<text x="64.3" y="95.1">VCC_1V0</text>
<text x="86.8" y="93.6">V16</text>
<text x="87" y="91">T16</text>
<text x="92.5" y="91.8">VCCBRAM</text>
<text x="92.5" y="94.4">VCCBRAM</text>
<text x="117.2" y="91.8">VCCO_33</text>
<text x="117.2" y="94.4">VCCO_33</text>
<text x="128" y="91">L6</text>
<text x="128" y="93.6">M3</text>
<text x="321.9" y="91">AE19</text>
<text x="323.1" y="93.6">AE3</text>
<text x="328.7" y="91.8">GND</text>
<text x="328.7" y="94.4">GND</text>
<text x="352.7" y="91.8">GND</text>
<text x="352.7" y="94.4">GND</text>
<text x="359.2" y="91">P6</text>
<text x="359.2" y="93.6">P7</text>
<text x="87" y="101.2">L11</text>
<text x="92.5" y="102">VCCINT</text>
<text x="117.2" y="99.4">VCCO_34</text>
<text x="117.2" y="102">VCCO_34</text>
<text x="128" y="98.7">A6</text>
<text x="128" y="101.2">B3</text>
<text x="323.1" y="96.1">AE7</text>
<text x="323.1" y="98.7">AE9</text>
<text x="323.1" y="101.2">AF1</text>
<text x="328.7" y="96.9">GND</text>
<text x="328.7" y="99.4">GND</text>
<text x="328.7" y="102">GND</text>
<text x="352.7" y="96.9">GND</text>
<text x="352.7" y="99.4">GND</text>
<text x="352.7" y="102">GND</text>
<text x="359.2" y="96.1">P9</text>
<text x="359.2" y="98.7">R10</text>
<text x="359.2" y="101.2">R12</text>
<text x="87" y="103.7">L13</text>
<text x="87" y="106.3">L15</text>
<text x="92.5" y="104.5">VCCINT</text>
<text x="92.5" y="107.1">VCCINT</text>
<text x="117.2" y="104.5">VCCO_34</text>
<text x="117.2" y="107.1">VCCO_34</text>
<text x="128" y="103.7">C10</text>
<text x="128" y="106.3">D7</text>
<text x="145.6" y="105.3">VCC_B34</text>
<text x="321.9" y="103.7">AF16</text>
<text x="321.9" y="106.3">AF26</text>
<text x="328.7" y="104.5">GND</text>
<text x="328.7" y="107.1">GND</text>
<text x="352.7" y="104.5">GND</text>
<text x="352.7" y="107.1">GND</text>
<text x="359.2" y="103.7">R16</text>
<text x="359.2" y="106.3">R18</text>
<text x="86.2" y="108.8">M12</text>
<text x="86.5" y="111.4">N11</text>
<text x="86.5" y="113.9">N15</text>
<text x="92.5" y="109.6">VCCINT</text>
<text x="92.5" y="112.1">VCCINT</text>
<text x="117.2" y="109.6">VCCO_34</text>
<text x="117.2" y="112.1">VCCO_34</text>
<text x="128" y="108.8">G8</text>
<text x="128" y="111.4">K9</text>
<text x="323.1" y="108.8">AF5</text>
<text x="323.1" y="111.4">AF9</text>
<text x="323.1" y="113.9">B18</text>
<text x="328.7" y="109.6">GND</text>
<text x="328.7" y="112.1">GND</text>
<text x="352.7" y="109.6">GND</text>
<text x="352.7" y="112.1">GND</text>
<text x="359.2" y="108.8">R3</text>
<text x="359.2" y="111.4">R7</text>
<text x="359.2" y="113.9">T1</text>
<text x="86.8" y="119">R11</text>
<text x="86.9" y="116.4">P12</text>
<text x="92.5" y="114.7">VCCINT</text>
<text x="92.5" y="117.2">VCCINT</text>
<text x="92.5" y="119.8">VCCINT</text>
<text x="117.2" y="117.2">VCCO_35</text>
<text x="117.2" y="119.8">VCCO_35</text>
<text x="128" y="116.4">A16</text>
<text x="128" y="119">B13</text>
<text x="323" y="119">C15</text>
<text x="324.3" y="116.4">B8</text>
<text x="328.7" y="114.7">GND</text>
<text x="328.7" y="117.2">GND</text>
<text x="328.7" y="119.8">GND</text>
<text x="352.7" y="114.7">GND</text>
<text x="352.7" y="117.2">GND</text>
<text x="352.7" y="119.8">GND</text>
<text x="359.2" y="116.4">T11</text>
<text x="359.2" y="119">T13</text>
<text x="86.8" y="121.5">R15</text>
<text x="87" y="124.1">T12</text>
<text x="92.5" y="122.3">VCCINT</text>
<text x="92.5" y="124.8">VCCINT</text>
<text x="117.2" y="122.3">VCCO_35</text>
<text x="117.2" y="124.8">VCCO_35</text>
<text x="128" y="121.5">E14</text>
<text x="128" y="124.1">F11</text>
<text x="144.7" y="123">VCC_DDR3</text>
<text x="323" y="121.5">C25</text>
<text x="324.2" y="124.1">C5</text>
<text x="328.7" y="122.3">GND</text>
<text x="328.7" y="124.8">GND</text>
<text x="352.7" y="122.3">GND</text>
<text x="352.7" y="124.8">GND</text>
<text x="359.2" y="121.5">T15</text>
<text x="359.2" y="124.1">T17</text>
<text x="86.6" y="129.1">U11</text>
<text x="86.6" y="131.7">U13</text>
<text x="87" y="126.6">T14</text>
<text x="92.5" y="127.4">VCCINT</text>
<text x="92.5" y="129.9">VCCINT</text>
<text x="117.2" y="127.4">VCCO_35</text>
<text x="117.2" y="129.9">VCCO_35</text>
<text x="128" y="126.6">H15</text>
<text x="128" y="129.1">J12</text>
<text x="322.8" y="126.6">D12</text>
<text x="322.8" y="131.7">D22</text>
<text x="324.1" y="129.1">D2</text>
<text x="328.7" y="127.4">GND</text>
<text x="328.7" y="129.9">GND</text>
<text x="352.7" y="127.4">GND</text>
<text x="352.7" y="129.9">GND</text>
<text x="359.2" y="126.6">T19</text>
<text x="359.2" y="129.1">T26</text>
<text x="359.2" y="131.7">T5</text>
<text x="86.6" y="134.2">U15</text>
<text x="92.5" y="132.5">VCCINT</text>
<text x="92.5" y="135">VCCINT</text>
<text x="114.4" y="135">VCCO_MIO0</text>
<text x="114.4" y="137.5">VCCO_MIO0</text>
<text x="128" y="134.2">A26</text>
<text x="128" y="136.8">B23</text>
<text x="323.2" y="134.2">E19</text>
<text x="324.4" y="136.8">E9</text>
<text x="328.7" y="132.5">GND</text>
<text x="328.7" y="135">GND</text>
<text x="328.7" y="137.5">GND</text>
<text x="352.7" y="132.5">GND</text>
<text x="352.7" y="135">GND</text>
<text x="352.7" y="137.5">GND</text>
<text x="359.2" y="134.2">T9</text>
<text x="359.2" y="136.8">U10</text>
<text x="87" y="141.8">L17</text>
<text x="92.5" y="142.6">VCCPINT</text>
<text x="114.4" y="140.1">VCCO_MIO0</text>
<text x="128" y="139.3">E24</text>
<text x="323.2" y="139.3">F16</text>
<text x="323.2" y="141.8">F26</text>
<text x="328.7" y="140.1">GND</text>
<text x="328.7" y="142.6">GND</text>
<text x="352.7" y="140.1">GND</text>
<text x="352.7" y="142.6">GND</text>
<text x="359.2" y="139.3">U12</text>
<text x="359.2" y="141.8">U14</text>
<text x="86.5" y="144.4">N17</text>
<text x="86.8" y="149.5">R17</text>
<text x="86.9" y="146.9">P18</text>
<text x="92.5" y="145.2">VCCPINT</text>
<text x="92.5" y="147.7">VCCPINT</text>
<text x="114.4" y="145.2">VCCO_MIO1</text>
<text x="114.4" y="147.7">VCCO_MIO1</text>
<text x="128" y="144.4">C20</text>
<text x="128" y="146.9">D17</text>
<text x="128" y="149.5">F21</text>
<text x="140.8" y="148.4">VCC_CFG_MIO_B12</text>
<text x="322.8" y="146.9">G13</text>
<text x="322.8" y="149.5">G23</text>
<text x="324.4" y="144.4">F6</text>
<text x="328.7" y="145.2">GND</text>
<text x="328.7" y="147.7">GND</text>
<text x="352.7" y="145.2">GND</text>
<text x="352.7" y="147.7">GND</text>
<text x="359.2" y="144.4">U16</text>
<text x="359.2" y="146.9">U18</text>
<text x="359.2" y="149.5">U23</text>
<text x="67.3" y="153.5">VCC_1V8_PLL</text>
<text x="86.6" y="154.5">U17</text>
<text x="87" y="152">T18</text>
<text x="92.5" y="150.2">VCCPINT</text>
<text x="92.5" y="152.8">VCCPINT</text>
<text x="92.5" y="155.3">VCCPINT</text>
<text x="114.4" y="150.2">VCCO_MIO1</text>
<text x="114.4" y="152.8">VCCO_MIO1</text>
<text x="114.4" y="155.3">VCCO_MIO1</text>
<text x="128" y="152">G18</text>
<text x="128" y="154.5">K18</text>
<text x="322.8" y="154.5">H10</text>
<text x="324.1" y="152">G3</text>
<text x="328.7" y="150.2">GND</text>
<text x="328.7" y="152.8">GND</text>
<text x="328.7" y="155.3">GND</text>
<text x="352.7" y="150.2">GND</text>
<text x="352.7" y="152.8">GND</text>
<text x="352.7" y="155.3">GND</text>
<text x="359.2" y="152">U3</text>
<text x="359.2" y="154.5">U7</text>
<text x="56.3" y="161.1">VCC_BAT_FPGA</text>
<text x="115.3" y="160.4">VCCO_DDR</text>
<text x="128" y="159.6">H25</text>
<text x="322.8" y="157.1">H20</text>
<text x="323.5" y="159.6">J17</text>
<text x="328.7" y="157.9">GND</text>
<text x="328.7" y="160.4">GND</text>
<text x="352.7" y="157.9">GND</text>
<text x="352.7" y="160.4">GND</text>
<text x="359.2" y="157.1">V1</text>
<text x="359.2" y="159.6">V17</text>
<text x="86.2" y="162.2">M18</text>
<text x="92.5" y="162.9">VCCPLL</text>
<text x="115.3" y="162.9">VCCO_DDR</text>
<text x="115.3" y="165.5">VCCO_DDR</text>
<text x="128" y="162.2">J22</text>
<text x="128" y="164.7">L26</text>
<text x="128" y="167.2">M23</text>
<text x="323.1" y="164.7">K14</text>
<text x="323.1" y="167.2">K24</text>
<text x="324.7" y="162.2">J7</text>
<text x="328.7" y="162.9">GND</text>
<text x="328.7" y="165.5">GND</text>
<text x="352.7" y="162.9">GND</text>
<text x="352.7" y="165.5">GND</text>
<text x="359.2" y="162.2">V20</text>
<text x="359.2" y="164.7">V5</text>
<text x="359.2" y="167.2">V7</text>
<text x="46.6" y="168.8">VCC_1V8_ADC</text>
<text x="86.8" y="169.8">V15</text>
<text x="92.5" y="170.6">VCCBATT_0</text>
<text x="115.3" y="168">VCCO_DDR</text>
<text x="115.3" y="170.6">VCCO_DDR</text>
<text x="115.3" y="173.1">VCCO_DDR</text>
<text x="128" y="169.8">N20</text>
<text x="128" y="172.3">R24</text>
<text x="144.7" y="173.8">VCC_DDR3</text>
<text x="324.3" y="169.8">K4</text>
<text x="324.4" y="172.3">L1</text>
<text x="328.7" y="168">GND</text>
<text x="328.7" y="170.6">GND</text>
<text x="328.7" y="173.1">GND</text>
<text x="352.7" y="168">GND</text>
<text x="352.7" y="170.6">GND</text>
<text x="352.7" y="173.1">GND</text>
<text x="359.2" y="169.8">W3</text>
<text x="359.2" y="172.3">W7</text>
<text x="86.2" y="177.4">M14</text>
<text x="92.5" y="178.2">VCCADC_0</text>
<text x="115.3" y="175.6">VCCO_DDR</text>
<text x="115.3" y="178.2">VCCO_DDR</text>
<text x="128" y="174.9">T21</text>
<text x="128" y="177.4">V25</text>
<text x="128" y="179.9">W22</text>
<text x="323.2" y="174.9">L10</text>
<text x="323.2" y="177.4">L12</text>
<text x="323.2" y="179.9">L14</text>
<text x="328.7" y="175.6">GND</text>
<text x="328.7" y="178.2">GND</text>
<text x="352.7" y="175.6">GND</text>
<text x="352.7" y="178.2">GND</text>
<text x="359.2" y="174.9">Y1</text>
<text x="359.2" y="177.4">Y14</text>
<text x="359.2" y="179.9">Y24</text>
<text x="92.2" y="185">XILINX_Z7_F676_GENERIC</text>
<text x="115.3" y="180.7">VCCO_DDR</text>
<text x="323.2" y="182.5">L16</text>
<text x="323.2" y="185">L18</text>
<text x="328.7" y="180.7">GND</text>
<text x="328.7" y="183.3">GND</text>
<text x="328.7" y="185.8">GND</text>
<text x="352.7" y="180.7">GND</text>
<text x="352.7" y="183.3">GND</text>
<text x="352.7" y="185.8">GND</text>
<text x="359.2" y="182.5">Y5</text>
<text x="359.2" y="185">Y7</text>
<text x="92.2" y="187.6">FPGA</text>
<text x="322.4" y="190.1">M13</text>
<text x="328.7" y="190.9">GNDADC_0</text>
<text x="352.7" y="188.3">GND</text>
<text x="352.7" y="190.9">GND</text>
<text x="359.2" y="187.6">Y8</text>
<text x="359.2" y="190.1">Y9</text>
<text x="328.4" y="195.2">XILINX_Z7_F676_GENERIC</text>
<text x="328.4" y="197.7">FPGA</text>
<text x="315.3" y="198.2">GND_ADC</text>
</g>
</svg>
